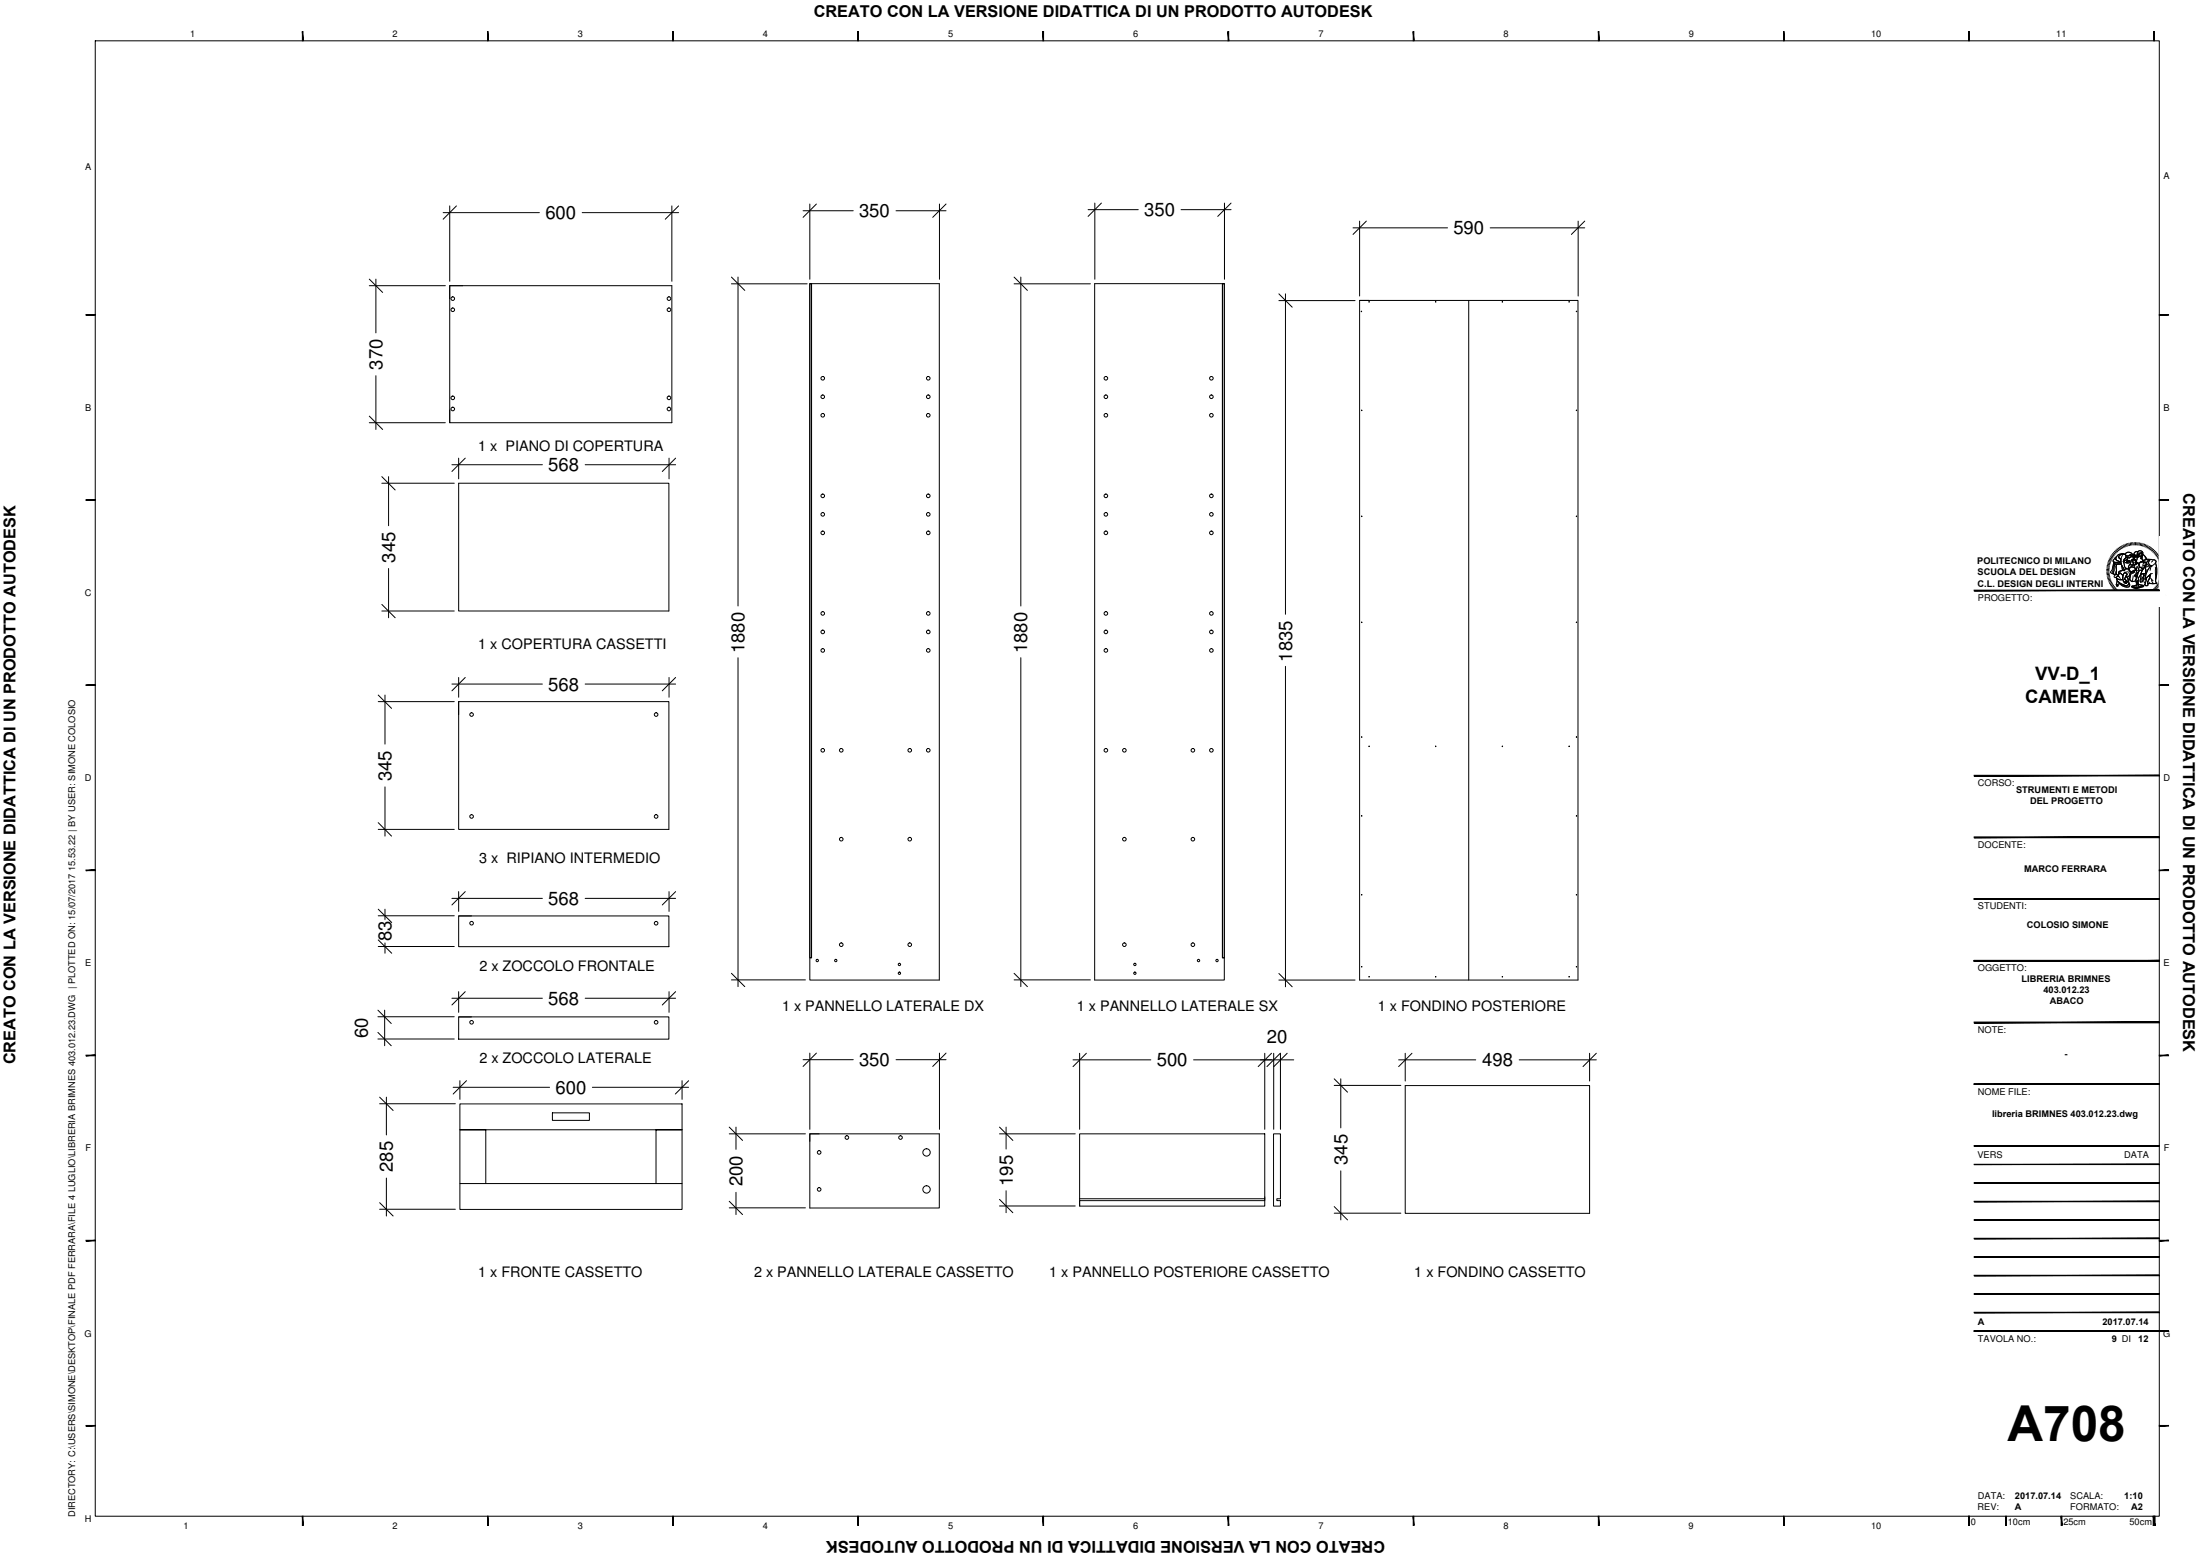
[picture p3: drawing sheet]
<svg xmlns="http://www.w3.org/2000/svg" width="594mm" height="420mm" viewBox="0 0 594 420" stroke-linecap="round" stroke-linejoin="round" font-family="sans-serif">
<g fill="none" stroke="#000" stroke-width=".27">
<path d="M25.7 11h557.4v398.4h-557.4zM81.6 8.5h.2v2.5zM81.6 8.5l.2 2.5h-.2zM131.6 8.5h.2v2.5zM131.6 8.5l.2 2.5h-.2zM181.6 8.5h.2v2.5zM181.6 8.5l.2 2.5h-.2zM231.6 8.5h.2v2.5zM231.6 8.5l.2 2.5h-.2zM281.6 8.5h.2v2.5zM281.6 8.5l.2 2.5h-.2zM331.6 8.5h.2v2.5z"/>
<path d="M331.6 8.5l.2 2.5h-.2zM381.6 8.5h.2v2.5zM381.6 8.5l.2 2.5h-.2zM431.6 8.5h.2v2.5zM431.6 8.5l.2 2.5h-.2zM481.6 8.5h.2v2.5zM481.6 8.5l.2 2.5h-.2zM531.6 8.5h.2v2.5zM531.6 8.5l.2 2.5h-.2zM581.6 8.5h.2v2.5zM581.6 8.5l.2 2.5h-.2zM121.4 77.1h60v37h-60z"/>
<path d="M125 77.1h-3.6v3.6M218.7 76.6h34.9v188h-34.9zM218.7 76.6h.4v182h-.4M218.7 76.6h.4v182h-.4zM295.6 76.6h35v188h-35zM330.1 76.6h.5v182h-.5zM330.6 76.6h-.5v182h.5M23.2 85.1l2.5-.2v.2zM23.2 84.9h2.5l-2.5 .2zM367.1 81.1h59v183.5h-59zM367.1 81.1h2.5M396.6 81.1v183.5"/>
<path d="M583.1 85.1l2.5-.2v.2zM583.1 84.9h2.5l-2.5 .2zM121.4 110.7v3.4M23.2 135.1l2.5-.2v.2zM23.2 134.9h2.5l-2.5 .2zM123.9 130.5h56.7v34.5h-56.7zM583.1 135.1l2.5-.2v.2zM583.1 134.9h2.5l-2.5 .2zM568.9 153.8h.6M568.9 154.1h.6M568.9 153.4l.7 .1M568.9 153l.7 .1"/>
<path d="M569 152.7l.7 .1M569.1 152.3l.7 .2M569.2 152l.6 .2M569.3 151.7l.6 .2M569.4 151.3l.6 .3M569.5 151l.7 .3M569.5 154.4l-.6 .1M569.6 154.8h-.7M569.6 155.1l-.7 .1M569.7 155.4l-.7 .1M569.7 150.7l.6 .3M569.8 155.7l-.7 .2"/>
<path d="M569.8 156.1l-.6 .1M569.9 150.3l.6 .4M569.9 156.4l-.7 .2M570 156.6l-.6 .3M570 150l.6 .4M570.1 156.9l-.6 .3M570.3 149.7l.5 .4M570.3 157.2l-.6 .4M570.4 157.5l-.6 .4M570.5 149.5l.5 .4M570.6 157.8l-.6 .4M570.7 149.2l.5 .4"/>
<path d="M570.8 151.7l1.4 .3 .5-.3 .1 .6-1.9-.1zM570.8 151.7v.5M570.8 158.1l-.6 .4M570.9 152.2l-.4 2.1-.3 .5 .4 .2M570.9 148.9l.5 .5M571 158.3l-.6 .5M571.2 150.6l.2-.1a1 1 0 0 0 1.2 1.2l-.4 .3-1.4-.3-.2-.4zM571.2 152.3l.5 .1a1.64 1.64 0 0 0-.2 1.6l-.1 1-.5 .1-.3-.2zM571.2 152.3l-.4 .8 .1 .8-.3 1.1 .7 .1M571.2 148.7l.5 .5M571.2 158.6l-.6 .5M571.4 150.5l-.8 .8 .2 .4 1.4 .3 .5-.3"/>
<path d="M571.4 158.8l-.5 .5M571.4 155.9l.2 .3a1.53 1.53 0 0 0 1.6 .2M571.4 148.4l.5 .5M571.6 156.2l.7 .3 .9-.1 .4 1 .3-.2 .2 .3-.2-.5 .3 .4 .1-.1-.2-.4 .4 .3-.8-.8 .4-.7a1.57 1.57 0 0 1 .3 2.4 3.5 3.5 0 0 1-2.8-1.6zM571.6 156.2l.1 .7-.3 1 .3 .4 .3-.2-.2-.1 .1-.2 .6-.1a2.56 2.56 0 0 0 2.4 .8l.2-.3-.2-.7M571.6 159.1l-.5 .5M571.7 152.3h1.1l.2 .5a.99 .99 0 0 1 .3 1.1l-1.2 .6 .2 .4-.3 .4-.5-.1v-1.2a1.76 1.76 0 0 1 .2-1.7zM571.7 152.4a1.64 1.64 0 0 0-.2 1.6v1.1M571.7 148.2l.4 .5M571.7 156.9l.9 .7 1.4 .5 .7-.1 .2-.5 .2 .7a1.76 1.76 0 0 1-2.6-.5l-.3-.1-.3 .2-.1 .2 .2 .1-.3 .2-.3-.4zM571.7 156.9l.9 .7 1.7 .7M571.8 159.3l-.4 .5"/>
<path d="M571.9 155.3l-.6-.1-.4 .3v.3l.3 .2 .9-.4 .5 .6M572 148l.4 .5M572 149.7l1.4-.1-1 .3-.3 .4a.61 .61 0 0 0 .7 .6l-.1 .8-.4-.1a.89 .89 0 0 1-.9-1.2zM572.1 159.5l-.4 .5M572.1 154.5l1.2-.6 .3 .2a.6 .6 0 0 1 .7-.5l.6 .2a1.07 1.07 0 0 1 .4 1.3 1.07 1.07 0 0 1-1.3 .6l.4-.5-.2-.4-.6-.1-.3 .7-.8-.7-.2 .2zM572.1 155l.4-.3 .8 .7-.1 1a1.32 1.32 0 0 1-1.8-.5l.7-.3-.1-.3zM572.3 147.8l.4 .6M572.3 159.7l-.3 .6M572.4 149.9a1.13 1.13 0 0 1 1.7 .1v.4l-.8 1.2 .4 1.3 .2 .4 .4 .3a.56 .56 0 0 0-.7 .5l-.3-.2a1.08 1.08 0 0 0-.4-1.3l-.2-.7 .1-1a.61 .61 0 0 1-.7-.6zM572.5 154.7l.8 .7M572.5 154.7l-.5 .6 .1 .3M572.6 147.6l.3 .5"/>
<path d="M572.6 159.9l-.4 .6M572.8 152.3h-2.1l-.3 1.5-.5 .6 .3 .4M572.9 152.6l.2 1.4M572.9 147.4l.3 .6M573.1 149.9a3.2 3.2 0 0 0 .2 3.6v.4l.3 .2a.6 .6 0 0 1 .7-.5l-.4-.3-.2-.4-.4-1.3 .5-.8a.71 .71 0 0 0 .1-1.1 1.77 1.77 0 0 0-2.6 1.3l.3 .3 1 .4M573.2 147.3l.3 .5M573.3 153.9l-1.2 .6 .2 .4M573.4 149.6l-1 .3-.3 .4 .1 .3 .5 .3M573.5 147.1l.3 .6M573.6 154.7l.8 .3v.2l-.7 1.2 .8 .8-.4-.3 .2 .4-.1 .1-.3-.4 .2 .5-.2-.3-.3 .1a2.27 2.27 0 0 1 0-2.6zM573.7 151.4l.7-.3 .3 .3h-.3l.1 .6-.7-.2zM573.7 151.4l.1 .4 .7 .2"/>
<path d="M573.8 149.7a1.15 1.15 0 0 1 1.1-.6 1.15 1.15 0 0 1 .9 .8l-.5-.2-.6 .4-.6-.1M573.9 147l.2 .6M573.9 149.5a1.14 1.14 0 0 1 1.9 .4l-.5-.2a.84 .84 0 0 1-1.5 0zM574 150.6l.6-.1-.1 .6-1.2 .5zM574.1 150a.78 .78 0 0 0 1.2-.3l.3 .2-.2 .5-.4 .3-.4-.2-.6 .1zM574.2 146.8l.2 .7M574.3 153.6l.7 .2 .3 .6a.8 .8 0 0 1-.3 1.1M574.4 151.4l.9 .1-.3 .1-.1 .4-.5-.1zM574.4 155.8l.3 1.1a.78 .78 0 0 1 .1 .9 .78 .78 0 0 1-.9 .3M574.4 151.1l.3 .3M574.5 150.9l-.1 .2-1 .5M574.5 154.4l-.7 .2"/>
<path d="M574.5 146.7l.2 .7M574.6 150.6l-.4 .5M574.7 154.1l.8 .4M574.8 151.4h-.4l-.1 .3 .1 .2 .5 .1 .1-.4 .3-.1h-.7M574.8 154.5l.3 .6-.1 .4-.6 .3-.3-.1M574.9 153.8a.95 .95 0 0 1 .7-.7 .95 .95 0 0 1 1 .3l.2 .3-.1 .3-.3-.1-1 .5a.58 .58 0 0 0 .7 .2 .58 .58 0 0 0 .4-.6h.2l.1-.3-.8-.6h-.6l-.5 .7-.2-.1 .3-1.1 .2-.2 .2 .1h1.2l.4-.3v-.3l.6 .1-.1 .5 .2 .5-.2 .6a.76 .76 0 0 1-.6 1.2l-.2 .6-.3-.1 .1 .2 .4 .1-.1 .3 .3-.2-.3 1.2-.6 .1a1.05 1.05 0 0 1-1.3-.6l.3-.6 .2-1.1M574.9 153.5a1.03 1.03 0 0 1 1.1-.4 1.03 1.03 0 0 1 .7 .9h-.4l-1 .5zM574.9 146.7l.1 .6M574.9 156.4l.8 .6M575.1 150.5l.1 .1M575.2 150l.2 .2M575.2 155.8l.1 .9"/>
<path d="M575.2 152.4l-.5 .6v.7M575.3 146.6v.7M575.3 150.1l-.1 .1M575.3 154.4l1-.4a.48 .48 0 0 1 .1 .5 .48 .48 0 0 1-.5 .2l-.5-.1zM575.3 155.2l-.2 .9-.4 .5M575.6 151.3a.86 .86 0 0 1 1-.2 .86 .86 0 0 1 .4 .9l-.1 .3-.3-.3a.72 .72 0 0 0-.2-1h-.4l-.2 .3 .3 1-.2 .3a.56 .56 0 0 1-.6-.3 .56 .56 0 0 1 .2-.7zM575.6 150.3l.8-.2 .2 .3-.5 .2zM575.6 149.9l-.2 .5-.4 .3-.4-.2-.6 .1M575.6 146.5l.1 .7M575.7 158.3l2-.5 1.2 .3-2.1 .6zM575.7 158.3l1.1 .4v.2l-1.1-.3zM575.9 146.5l.1 .7"/>
<path d="M576 151a.76 .76 0 0 1 .8 .8 .76 .76 0 0 1-.8 .7l-.2-1.2zM576 155.5l-.3 1.5 1.1-.1M576 150.1l.1-.3 .3-.1 .5 .4v.2l-.3 .1M576 154.6h.1M576.1 149.8l.3-.1 .5 .4v.2l-.3 .1-.2-.3h-.4zM576.1 154.2l.2 .1M576.1 154.5h.1M576.2 154.3h-.1M576.2 151.3h.1M576.3 151.2l-.2 .2M576.3 146.5v.7M576.4 150.2l-.8 .1 .5 .3 .5-.2-.2-.3v.2"/>
<path d="M576.4 152.6v.7M576.5 154a.57 .57 0 0 1-.4 .6 .57 .57 0 0 1-.6-.2M576.5 151.1l.2 .3-.1 .1M576.6 151.3l-.2-.3h-.4l-.2 .3 .3 1-.2 .3-.5-.1a1.08 1.08 0 0 1 .9-1.6l.6 .5 .1 .8-.2 .1-.1-.3M576.7 146.5v.7M576.7 151.4l.1 .5h-.8M576.7 152.3l-.7 .3M576.7 151.6l-.1 .1M576.8 158.7l2.1-.6v.3l-2.1 .6zM576.8 158.7v.2M576.9 155.2l-.1 .7 .3-.2M576.9 150.3h.1l.1 .6-.2 .6"/>
<path d="M576.9 154.8h.1M576.9 154.8l.4-.1-.4 1.2v-.3l-.5-.1 .1-.2 .2 .1zM576.9 149.9l.2 .4M577 151.9l-.1-.3a1.27 1.27 0 0 0-.6-1.9l.4-.7 .7-.1-.3 .8 .1 .8 .3-.5 .2 .3 .5-.1v.7l.1-.2 .4 .7-1.1 .7M577 146.5v.7M577.1 155.2l-.2 .2M577.1 152.9l-.2 1.3M577.1 152.1l.4 .2M577.1 156.9l.2-.1 .2 1.2-.3-.7-.3 .7zM577.2 154l-.4 .5 .1 .3M577.3 154.7l-.4 .1-.2 .6-.3-.1 .1 .2 .4 .1M577.3 152.9l-.4 .9"/>
<path d="M577.4 146.5l-.1 .7M577.4 148.9l-.7 .1-.4 .7M577.5 150l.2 .3 .5-.1M577.5 148.8a.83 .83 0 0 1 1.2 .5l-.3 1.3-.2 .3v-.8l.3-.4-.2-.5a.96 .96 0 0 0-.9 1.2l-.1 .1a1.33 1.33 0 0 1 .2-1.7zM577.5 148.8a.85 .85 0 0 1 1.2 .5l-.3 1.3-.2 .3v-.8l.3-.4-.2-.5a.96 .96 0 0 0-.9 1.2l-.1 .1a1.33 1.33 0 0 1 .2-1.7zM577.6 152.1a1.43 1.43 0 0 1 2.1 0 1.66 1.66 0 0 1-1.4 1.5l-.7-.8zM577.7 149.4l.6-.2 .2 .5-.3 .5-.5 .1-.2-.3zM577.7 154l.8-.1-.5 1.3a1.94 1.94 0 0 0-.6 1.8l-.1-.2-.2 .1-.2 .5a5.3 5.3 0 0 1 .7-3.1zM577.7 154.1l-.2 .3a6 6 0 0 0-.6 3l-.1 1 .4-1.1 .3 .9-.2-1.3h-.2l-.2 .6M577.7 149.7h.2M577.7 146.6l-.1 .7M577.7 153l-.2 .6 .2 .4a1.24 1.24 0 0 0 1.3-.7"/>
<path d="M577.7 149.7v.1M577.7 150.1l.1 .1M577.8 150l.1 .1M578.1 146.7l-.1 .6M578.1 149.9h.2M578.1 155l.8-.1v.6l-.5 .7 .2 .7-.6 .3-.1-.3 .2-1.9M578.2 155l.7-.1v.6l-.5 .7 .2 .7-.6 .3-.1-.3zM578.2 149.9v.1M578.3 150.7l.4 .7M578.4 153.2h.1M578.4 151.6l.3-.2 1.6-.4-.6 1zM578.4 146.7l-.1 .7"/>
<path d="M578.5 153.9l-.5 1.3a1.94 1.94 0 0 0-.6 1.8M578.6 153.1l-.3 .1M578.6 149.7l1.2 1.3-1.1 .4-.4-.7zM578.6 149.7l.9 1M578.6 153.4v.1M578.8 146.8l-.2 .7M578.9 158.1v.3l-2.1 .6-1.1-.4v-.3l1.1 .4 2.1-.6a5.6 5.6 0 0 0-3.2 .2M579.1 146.9l-.2 .6M579.1 153h.3v1.8l-1.3 .2 .4-1.1zM579.2 151.8l.5 .4M579.2 152.8l-.1 .3M579.2 150.6l.6 .4"/>
<path d="M579.3 154.9h-.4M579.3 156.2v.3l.2 .1M579.4 153v.6a3.9 3.9 0 0 1-.6 2.5l.1 .9 .4 .5M579.4 147l-.2 .7M579.6 156l1.2-1-.4 1.3a1.18 1.18 0 0 0-.3 1.6 .41 .41 0 0 1-.5 .3 .41 .41 0 0 1-.3-.5zM579.7 152l.6-.9h1.3l.5 .2 .1 .4a2.31 2.31 0 0 1-1.6 1.2l-.9-.7M579.7 152.2l-.6 1a.85 .85 0 0 1-1.4-.2 .75 .75 0 0 1 .1-1 .75 .75 0 0 1 1.1 0l-.3 .8a.63 .63 0 0 0 .6-.7 .63 .63 0 0 0-.9-.4l-.7 .4v.4M579.7 153.8v.5M579.8 147.2l-.3 .6M580.1 147.4l-.3 .6M580.2 152.9l-.9 .1M580.2 157.2l.6 .4"/>
<path d="M580.4 151l-1.1 .1-.9 .5M580.4 147.5l-.3 .6M580.6 156l.8 .8M580.6 159.8l.4 .6M580.6 152.9a6.3 6.3 0 0 0-1.4 3.5l1.6-1.4 .4-.1M580.7 151.1l.7 .1 .3-.1 .5 .4a2.09 2.09 0 0 0 .2 1.8v1.6l-.3 1.8 .3 .8h-2.5l.9-2.5-1.6 1.4a6.3 6.3 0 0 1 1.4-3.5l.5-.1-.8-.4-.1-.6zM580.7 151.1l-.5 .7 .1 .6 .8 .4M580.7 147.7l-.4 .6M580.8 155l-.4 1.3a1.22 1.22 0 0 0-.3 1.6 .42 .42 0 0 1-.5 .3 .42 .42 0 0 1-.3-.5l.4-1.7M580.8 159.7l.4 .5M580.8 153l-.2 1M581 156.4l.3 1 .3 .2"/>
<path d="M581 147.9l-.4 .6M581.1 159.4l.4 .6M581.3 151.5l-.3 .3M581.3 148.1l-.4 .5M581.3 159.2l.5 .5M581.6 148.4l-.5 .5M581.6 159l.4 .4M581.8 158.8l.5 .4M581.8 148.6l-.5 .5M582 158.5l.5 .4M582 153.1l.1 3.3M582.1 152a7 7 0 0 1 0 4.4v.8l.3 .3h-2.5"/>
<path d="M582.1 148.9l-.5 .4M582.2 158.3l.5 .3M582.3 149.1l-.5 .5M582.4 158l.5 .3M582.5 149.4l-.5 .4M582.5 157.7l.6 .3M582.7 157.4l.6 .3M582.7 149.7l-.5 .4M582.8 157.1l.7 .3M583 150l-.6 .3M583 156.8l.6 .3M583.1 156.5l.6 .2"/>
<path d="M583.1 150.3l-.5 .3M583.2 156.2l.6 .2M583.3 155.9l.6 .2M583.3 150.6l-.6 .3M583.3 155.6l.7 .1M583.4 155.3l.7 .1M583.5 150.9l-.6 .3M583.5 155h.6M583.5 154.4h.7M583.5 154h.7M583.5 154.6l.7 .1M583.6 151.2l-.6 .3"/>
<path d="M583.8 151.6l-.7 .2M583.8 151.9l-.6 .2M584 152.2l-.7 .2M584 152.6l-.6 .2M584.1 153h-.7M584.1 153.3l-.6 .1M584.2 153.7h-.7M572.9 160.1l-.4 .6M573.2 160.2l-.4 .6M573.5 160.4l-.3 .6M573.8 160.5l-.3 .7M574.1 160.7l-.3 .6"/>
<path d="M574.4 160.8l-.2 .6M574.7 160.9l-.2 .6M575 161l-.2 .6M575.3 161l-.1 .7M575.6 161.1v.6M575.9 161.1v.7M576.3 161.1v.7M576.6 161.1v.7M576.9 161.1v.7M577.2 161.1l.1 .7M577.6 161.1l.1 .6M577.9 161l.1 .6"/>
<path d="M578.2 160.9l.2 .7M578.5 160.8l.2 .7M578.9 160.7l.2 .7M579.1 160.6l.3 .7M579.4 160.5l.3 .6M579.7 160.3l.3 .6M580 160.2l.4 .6M580.3 160l.4 .6M23.2 185.1l2.5-.2v.2zM23.2 184.9h2.5l-2.5 .2zM123.9 189.5h56.7v34.5h-56.7zM123.9 189.5v3.5"/>
<path d="M583.1 185.1l2.5-.2v.2zM583.1 184.9h2.5l-2.5 .2zM23.2 235.1l2.5-.2v.2zM23.2 234.9h2.5l-2.5 .2zM583.1 235.1l2.5-.2v.2zM583.1 234.9h2.5l-2.5 .2zM123.9 247.3h56.7v8.3h-56.7zM123.9 247.3h3.4M123.9 274.6h56.7v6h-56.7zM123.9 274.6h3.4M23.2 285.1l2.5-.2v.2zM23.2 284.9h2.5l-2.5 .2z"/>
<path d="M124.2 298.1h60v28.5h-60zM379.5 293.1h49.7v34.5h-49.7zM583.1 285.1l2.5-.2v.2zM583.1 284.9h2.5l-2.5 .2zM124.2 319.6h60M131.2 319.6v-14.5h-7h60h-7v14.5M149.2 300.5h10v2h-10zM218.7 306.2h34.9v20h-34.9zM221.2 306.2h-2.5v2M291.5 306.2h50v19.5h-50zM343.9 306.2h1.9v17.5h-1v.5h1v1.5h-1.9zM23.2 335.1l2.5-.2v.2z"/>
<path d="M23.2 334.9h2.5l-2.5 .2zM291.5 323.7h50M341.5 323.2v1h-50v1.5M583.1 335.1l2.5-.2v.2zM583.1 334.9h2.5l-2.5 .2zM23.2 385.1l2.5-.2v.2zM23.2 384.9h2.5l-2.5 .2zM583.1 385.1l2.5-.2v.2zM583.1 384.9h2.5l-2.5 .2zM81.6 409.4h.2v2.5zM81.6 409.4l.2 2.5h-.2zM131.6 409.4h.2v2.5z"/>
<path d="M131.6 409.4l.2 2.5h-.2zM181.6 409.4h.2v2.5zM181.6 409.4l.2 2.5h-.2zM231.6 409.4h.2v2.5zM231.6 409.4l.2 2.5h-.2zM281.6 409.4h.2v2.5zM281.6 409.4l.2 2.5h-.2zM331.6 409.4h.2v2.5zM331.6 409.4l.2 2.5h-.2zM381.6 409.4h.2v2.5zM381.6 409.4l.2 2.5h-.2zM431.6 409.4h.2v2.5z"/>
<path d="M431.6 409.4l.2 2.5h-.2zM481.6 409.4h.2v2.5zM481.6 409.4l.2 2.5h-.2zM531.6 409.4h.2v2.5zM531.6 409.4l.2 2.5h-.2zM541.6 409.4h.2v2.5zM541.6 409.4l.2 2.5h-.2zM556.6 409.4h.2v2.5zM556.6 409.4l.2 2.5h-.2zM581.4 409.4h.5v2.5zM581.4 409.4l.5 2.5h-.5zM581.6 409.4h.2v2.5z"/>
<path d="M581.6 409.4l.2 2.5h-.2z"/>
<circle cx="122.3" cy="80.6" r=".49"/>
<circle cx="122.3" cy="83.6" r=".49"/>
<circle cx="180.6" cy="80.6" r=".49"/>
<circle cx="180.6" cy="83.6" r=".49"/>
<circle cx="367.6" cy="84.1" r=".06"/>
<circle cx="369.7" cy="81.5" r=".06"/>
<circle cx="387.7" cy="81.5" r=".06"/>
<circle cx="405.7" cy="81.5" r=".06"/>
<circle cx="423.7" cy="81.5" r=".06"/>
<circle cx="425.7" cy="84.1" r=".06"/>
<circle cx="122.3" cy="107.4" r=".49"/>
<circle cx="122.3" cy="110.4" r=".49"/>
<circle cx="180.6" cy="110.4" r=".49"/>
<circle cx="180.6" cy="107.4" r=".49"/>
<circle cx="222.2" cy="107.1" r=".49"/>
<circle cx="222.2" cy="112.1" r=".49"/>
<circle cx="222.2" cy="102.1" r=".49"/>
<circle cx="250.7" cy="102.1" r=".49"/>
<circle cx="250.7" cy="107.1" r=".49"/>
<circle cx="250.7" cy="112.1" r=".49"/>
<circle cx="298.6" cy="112.1" r=".49"/>
<circle cx="298.6" cy="102.1" r=".49"/>
<circle cx="298.6" cy="107.1" r=".49"/>
<circle cx="327.1" cy="112.1" r=".49"/>
<circle cx="327.1" cy="102.1" r=".49"/>
<circle cx="327.1" cy="107.1" r=".49"/>
<circle cx="367.7" cy="110.8" r=".06"/>
<circle cx="425.7" cy="110.8" r=".06"/>
<circle cx="222.2" cy="138.9" r=".49"/>
<circle cx="222.2" cy="133.9" r=".49"/>
<circle cx="250.7" cy="133.9" r=".49"/>
<circle cx="250.7" cy="138.9" r=".49"/>
<circle cx="298.6" cy="133.9" r=".49"/>
<circle cx="298.6" cy="138.9" r=".49"/>
<circle cx="327.1" cy="133.9" r=".49"/>
<circle cx="327.1" cy="138.9" r=".49"/>
<circle cx="367.7" cy="139.4" r=".06"/>
<circle cx="425.7" cy="139.4" r=".06"/>
<circle cx="222.2" cy="143.9" r=".49"/>
<circle cx="250.7" cy="143.9" r=".49"/>
<circle cx="298.6" cy="143.9" r=".49"/>
<circle cx="327.1" cy="143.9" r=".49"/>
<circle cx="222.2" cy="170.6" r=".49"/>
<circle cx="222.2" cy="165.6" r=".49"/>
<circle cx="222.2" cy="175.6" r=".49"/>
<circle cx="250.7" cy="165.6" r=".49"/>
<circle cx="250.7" cy="170.6" r=".49"/>
<circle cx="250.7" cy="175.6" r=".49"/>
<circle cx="298.6" cy="165.6" r=".49"/>
<circle cx="298.6" cy="170.6" r=".49"/>
<circle cx="298.6" cy="175.6" r=".49"/>
<circle cx="327.1" cy="170.6" r=".49"/>
<circle cx="327.1" cy="175.6" r=".49"/>
<circle cx="327.1" cy="165.6" r=".49"/>
<circle cx="367.7" cy="168.1" r=".06"/>
<circle cx="425.7" cy="168.1" r=".06"/>
<circle cx="127.3" cy="192.9" r=".49"/>
<circle cx="177.2" cy="192.9" r=".49"/>
<circle cx="367.7" cy="199" r=".06"/>
<circle cx="425.7" cy="199" r=".06"/>
<circle cx="222.2" cy="202.6" r=".49"/>
<circle cx="227.2" cy="202.6" r=".49"/>
<circle cx="245.7" cy="202.6" r=".49"/>
<circle cx="250.7" cy="202.6" r=".49"/>
<circle cx="298.6" cy="202.6" r=".49"/>
<circle cx="303.6" cy="202.6" r=".49"/>
<circle cx="322.1" cy="202.6" r=".49"/>
<circle cx="327.1" cy="202.6" r=".49"/>
<circle cx="369.7" cy="201.5" r=".06"/>
<circle cx="387.7" cy="201.5" r=".06"/>
<circle cx="405.7" cy="201.5" r=".06"/>
<circle cx="423.7" cy="201.5" r=".06"/>
<circle cx="127.3" cy="220.5" r=".49"/>
<circle cx="177.2" cy="220.5" r=".49"/>
<circle cx="227.2" cy="226.6" r=".49"/>
<circle cx="245.7" cy="226.6" r=".49"/>
<circle cx="303.6" cy="226.6" r=".49"/>
<circle cx="322.1" cy="226.6" r=".49"/>
<circle cx="367.7" cy="220.3" r=".06"/>
<circle cx="425.7" cy="220.3" r=".06"/>
<circle cx="127.3" cy="249.3" r=".49"/>
<circle cx="177.2" cy="249.3" r=".49"/>
<circle cx="220.7" cy="259.4" r=".32"/>
<circle cx="225.7" cy="259.4" r=".32"/>
<circle cx="227.2" cy="255.1" r=".49"/>
<circle cx="245.7" cy="255.1" r=".49"/>
<circle cx="303.6" cy="255.1" r=".49"/>
<circle cx="322.1" cy="255.1" r=".49"/>
<circle cx="323.6" cy="259.4" r=".32"/>
<circle cx="328.6" cy="259.4" r=".32"/>
<circle cx="367.7" cy="241.6" r=".06"/>
<circle cx="425.7" cy="241.6" r=".06"/>
<circle cx="127.3" cy="276" r=".49"/>
<circle cx="177.2" cy="276" r=".49"/>
<circle cx="242.9" cy="260.4" r=".32"/>
<circle cx="242.9" cy="262.8" r=".32"/>
<circle cx="306.5" cy="262.8" r=".32"/>
<circle cx="306.5" cy="260.4" r=".32"/>
<circle cx="367.7" cy="261.1" r=".06"/>
<circle cx="369.7" cy="263.8" r=".06"/>
<circle cx="387.7" cy="263.8" r=".06"/>
<circle cx="405.7" cy="263.8" r=".06"/>
<circle cx="423.7" cy="263.8" r=".06"/>
<circle cx="425.7" cy="261.1" r=".06"/>
<circle cx="221.2" cy="311.2" r=".49"/>
<circle cx="228.7" cy="307.2" r=".49"/>
<circle cx="243.2" cy="307.2" r=".49"/>
<circle cx="250.2" cy="311.2" r=".99"/>
<circle cx="221.2" cy="321.2" r=".49"/>
<circle cx="250.2" cy="321.2" r=".99"/>
</g>
<g fill="#000">
<path d="M81.6 8.5l.2 2.5v-2.5zM81.6 8.5l.2 2.5h-.2z"/>
<path d="M131.6 8.5l.2 2.5v-2.5zM131.6 8.5l.2 2.5h-.2z"/>
<path d="M181.6 8.5l.2 2.5v-2.5zM181.6 8.5l.2 2.5h-.2z"/>
<path d="M231.6 8.5l.2 2.5v-2.5zM231.6 8.5l.2 2.5h-.2z"/>
<path d="M281.6 8.5l.2 2.5v-2.5zM281.6 8.5l.2 2.5h-.2z"/>
<path d="M331.6 8.5l.2 2.5v-2.5zM331.6 8.5l.2 2.5h-.2z"/>
<path d="M381.6 8.5l.2 2.5v-2.5zM381.6 8.5l.2 2.5h-.2z"/>
<path d="M431.6 8.5l.2 2.5v-2.5zM431.6 8.5l.2 2.5h-.2z"/>
<path d="M481.6 8.5l.2 2.5v-2.5zM481.6 8.5l.2 2.5h-.2z"/>
<path d="M531.6 8.5l.2 2.5v-2.5zM531.6 8.5l.2 2.5h-.2z"/>
<path d="M581.6 8.5l.2 2.5v-2.5zM581.6 8.5l.2 2.5h-.2z"/>
<path d="M23.2 85.1h2.5v-.2zM23.2 84.9h2.5l-2.5 .2z"/>
<path d="M583.1 85.1h2.5v-.2zM583.1 84.9h2.5l-2.5 .2z"/>
<path d="M23.2 135.1h2.5v-.2zM23.2 134.9h2.5l-2.5 .2z"/>
<path d="M583.1 135.1h2.5v-.2zM583.1 134.9h2.5l-2.5 .2z"/>
<path d="M23.2 185.1h2.5v-.2zM23.2 184.9h2.5l-2.5 .2z"/>
<path d="M583.1 185.1h2.5v-.2zM583.1 184.9h2.5l-2.5 .2z"/>
<path d="M23.2 235.1h2.5v-.2zM23.2 234.9h2.5l-2.5 .2z"/>
<path d="M583.1 235.1h2.5v-.2zM583.1 234.9h2.5l-2.5 .2z"/>
<path d="M23.2 285.1h2.5v-.2zM23.2 284.9h2.5l-2.5 .2z"/>
<path d="M583.1 285.1h2.5v-.2zM583.1 284.9h2.5l-2.5 .2z"/>
<path d="M23.2 335.1h2.5v-.2zM23.2 334.9h2.5l-2.5 .2z"/>
<path d="M583.1 335.1h2.5v-.2zM583.1 334.9h2.5l-2.5 .2z"/>
<path d="M23.2 385.1h2.5v-.2zM23.2 384.9h2.5l-2.5 .2z"/>
<path d="M583.1 385.1h2.5v-.2zM583.1 384.9h2.5l-2.5 .2z"/>
<path d="M81.6 409.4l.2 2.5v-2.5zM81.6 409.4l.2 2.5h-.2z"/>
<path d="M131.6 409.4l.2 2.5v-2.5zM131.6 409.4l.2 2.5h-.2z"/>
<path d="M181.6 409.4l.2 2.5v-2.5zM181.6 409.4l.2 2.5h-.2z"/>
<path d="M231.6 409.4l.2 2.5v-2.5zM231.6 409.4l.2 2.5h-.2z"/>
<path d="M281.6 409.4l.2 2.5v-2.5zM281.6 409.4l.2 2.5h-.2z"/>
<path d="M331.6 409.4l.2 2.5v-2.5zM331.6 409.4l.2 2.5h-.2z"/>
<path d="M381.6 409.4l.2 2.5v-2.5zM381.6 409.4l.2 2.5h-.2z"/>
<path d="M431.6 409.4l.2 2.5v-2.5zM431.6 409.4l.2 2.5h-.2z"/>
<path d="M481.6 409.4l.2 2.5v-2.5zM481.6 409.4l.2 2.5h-.2z"/>
<path d="M531.6 409.4v2.5h.2zM531.6 409.4h.2v2.5z"/>
<path d="M531.6 409.4l.2 2.5v-2.5zM531.6 409.4l.2 2.5h-.2z"/>
<path d="M541.6 409.4l.2 2.5v-2.5zM541.6 409.4l.2 2.5h-.2z"/>
<path d="M556.6 409.4l.2 2.5v-2.5zM556.6 409.4l.2 2.5h-.2z"/>
<path d="M581.6 409.4l.2 2.5v-2.5zM581.6 409.4l.2 2.5h-.2z"/>
<path d="M581.4 409.4l.5 2.5v-2.5zM581.4 409.4l.5 2.5h-.5z"/>
</g>
<path d="M558.1 159.4l30.7 4.4-5.7-4.4zM558.1 159.4l30.7 4.4h-30.7z" fill="#fff"/>
<path d="M558.1 159.4h25l5.7 4.4zM558.1 159.4l30.7 4.4h-30.7z" fill="none" stroke="#fff" stroke-width=".27"/>
<path d="M583.1 144.9h5.7l-5.7 14.5zM588.8 144.9l-5.7 14.5 5.7 4.4z" fill="#fff"/>
<path d="M558.1 159.4h25v-14.5h5.7v18.9h-30.7zM583.1 144.9h5.7l-5.7 14.5zM588.8 144.9v18.9l-5.7-4.4z" fill="none" stroke="#fff" stroke-width=".27"/>
<g fill="#000">
<path d="M533.1 159.5h50v-.1zM533.1 159.4h50l-50 .1z"/>
<path d="M533.1 209.5h50v-.1zM533.1 209.4h50l-50 .1z"/>
<path d="M533.1 226.2h50v-.2zM533.1 226h50l-50 .2z"/>
<path d="M533.1 242.7v.1l50-.1zM533.1 242.8l50-.1v.1z"/>
<path d="M533.1 259.3v.2l50-.2zM533.1 259.5l50-.2v.2z"/>
<path d="M533.1 259.3v.2l50-.2zM533.1 259.5l50-.2v.2z"/>
<path d="M533.1 259.3v.2l50-.2zM533.1 259.5l50-.2v.2z"/>
<path d="M533.1 259.3v.2l50-.2zM533.1 259.5l50-.2v.2z"/>
<path d="M533.1 242.8h50v-.1zM533.1 242.7h50l-50 .1z"/>
<path d="M533.1 276v.2l50-.2zM533.1 276.2l50-.2v.2z"/>
<path d="M533.1 292.7v.1l50-.1zM533.1 292.8l50-.1v.1z"/>
<path d="M533.1 292.7v.1l50-.1zM533.1 292.8l50-.1v.1z"/>
<path d="M533.1 319.4h50zM533.1 319.5l50-.1z"/>
<path d="M533.1 314.4h50zM533.1 314.5l50-.1z"/>
<path d="M533.1 309.3v.2l50-.2zM533.1 309.5l50-.2v.2z"/>
<path d="M533.1 339.4h50zM533.1 339.5l50-.1z"/>
<path d="M533.1 334.4h50zM533.1 334.5l50-.1z"/>
<path d="M533.1 329.4h50zM533.1 329.5l50-.1z"/>
<path d="M533.1 324.4h50zM533.1 324.5l50-.1z"/>
<path d="M533.1 359.3v.2l50-.2zM533.1 359.5l50-.2v.2z"/>
<path d="M533.1 359.3v.2l50-.2zM533.1 359.5l50-.2v.2z"/>
<path d="M533.1 354.3h50zM533.1 354.5l50-.2z"/>
<path d="M533.1 349.3h50zM533.1 349.5l50-.2z"/>
<path d="M533.1 344.4h50zM533.1 344.5l50-.1z"/>
<path d="M583.1 359.5h2.5v-.2zM583.1 359.3h2.5l-2.5 .2z"/>
<path d="M583.1 359.5h2.5v-.2zM583.1 359.3h2.5l-2.5 .2z"/>
</g>
<g fill="none" stroke="#000" stroke-width=".27">
<path d="M99.7 77.1h20.6M99.7 75.4l3.6 3.6M101.5 75.4v14.5M99.7 114.1h20.6M99.7 112.4l3.6 3.6M101.5 101.4v14.6M533.1 159.5l50-.1v.1zM533.1 159.4h50l-50 .1zM533.1 209.5l50-.1v.1zM533.1 209.4h50l-50 .1zM533.1 226.2l50-.2v.2zM533.1 226h50l-50 .2z"/>
<path d="M533.1 242.8l50-.1v.1zM533.1 242.7h50l-50 .1zM533.1 259.3h50l-50 .2zM533.1 259.5l50-.2v.2zM533.1 276h50l-50 .2zM533.1 276.2l50-.2v.2zM533.1 292.7h50l-50 .1zM533.1 292.8l50-.1v.1zM533.1 319.4h50zM533.1 319.5l50-.1zM533.1 314.4h50zM533.1 314.5l50-.1z"/>
<path d="M533.1 309.3h50l-50 .2zM533.1 309.5l50-.2v.2zM533.1 339.4h50zM533.1 339.5l50-.1zM533.1 334.4h50zM533.1 334.5l50-.1zM533.1 329.4h50zM533.1 329.5l50-.1zM533.1 324.4h50zM533.1 324.5l50-.1zM533.1 359.3h50l-50 .2zM533.1 359.5l50-.2v.2z"/>
<path d="M533.1 354.3h50zM533.1 354.5l50-.2zM533.1 349.3h50zM533.1 349.5l50-.2zM533.1 344.4h50zM533.1 344.5l50-.1zM583.1 359.5l2.5-.2v.2zM583.1 359.3h2.5l-2.5 .2z"/>
</g>
<path d="M99.3 91.3v8.7h4.4zM99.3 91.3h4.4v8.7z" fill="#fff"/>
<path d="M99.3 91.3l4.4 8.7h-4.4zM99.3 91.3h4.4v8.7z" fill="none" stroke="#fff" stroke-width=".27"/>
<path d="M119.7 57.4h26M121.4 55.6v20.4M123.3 55.6l-3.6 3.6M157.2 57.4h26M181.4 55.6v20.4M183.2 55.6l-3.6 3.6" fill="none" stroke="#000" stroke-width=".27"/>
<path d="M147.1 55.2v4.4l8.7-4.4zM147.1 59.6l8.7-4.4v4.4z" fill="#fff"/>
<path d="M147.1 55.2h8.7l-8.7 4.4zM147.1 59.6l8.7-4.4v4.4z" fill="none" stroke="#fff" stroke-width=".27"/>
<path d="M103.1 130.5h19.6M103.1 128.7l3.6 3.6M104.9 128.7v13.3M104.9 153.5v13.3M103.1 165h19.6M103.1 163.2l3.6 3.6" fill="none" stroke="#000" stroke-width=".27"/>
<path d="M102.7 143.4v8.7h4.4zM102.7 143.4h4.4v8.7z" fill="#fff"/>
<path d="M102.7 143.4l4.4 8.7h-4.4zM102.7 143.4h4.4v8.7z" fill="none" stroke="#fff" stroke-width=".27"/>
<path d="M102.1 189.5h20.6M102.1 187.7l3.6 3.6M104 187.7v13.2M104 212.5v13.3M102.1 224h20.6M102.1 222.1l3.6 3.7" fill="none" stroke="#000" stroke-width=".27"/>
<path d="M101.8 202.4v8.6h4.4zM101.8 202.4h4.4v8.6z" fill="#fff"/>
<path d="M101.8 202.4l4.4 8.6h-4.4zM101.8 202.4h4.4v8.6z" fill="none" stroke="#fff" stroke-width=".27"/>
<path d="M102.1 247.3h20.6M102.1 255.6h20.6M104 245.5v11.9" fill="none" stroke="#000" stroke-width=".27"/>
<path d="M101.8 248.5v5.9h4.4zM101.8 248.5h4.4v5.9z" fill="#fff"/>
<path d="M101.8 248.5l4.4 5.9h-4.4zM101.8 248.5h4.4v5.9z" fill="none" stroke="#fff" stroke-width=".27"/>
<path d="M102.1 245.5l3.7 3.6M102.1 253.8l3.7 3.6M102.1 274.5h20.6M103.9 272.8v9.6M102.1 280.6h20.6" fill="none" stroke="#000" stroke-width=".27"/>
<path d="M95.3 274.6v5.9h4.4zM95.3 274.6h4.4v5.9z" fill="#fff"/>
<path d="M95.3 274.6l4.4 5.9h-4.4zM95.3 274.6h4.4v5.9z" fill="none" stroke="#fff" stroke-width=".27"/>
<path d="M102.1 272.8l3.5 3.6M102.1 278.8l3.5 3.6M102.5 298h20.5M102.5 296.3l3.7 3.6M104.3 296.3v10.2M104.3 318.1v10.3M102.5 326.5h20.5M102.5 324.8l3.7 3.6" fill="none" stroke="#000" stroke-width=".27"/>
<path d="M102.1 307.9v8.8h4.4zM102.1 307.9h4.4v8.8z" fill="#fff"/>
<path d="M102.1 307.9l4.4 8.8h-4.4zM102.1 307.9h4.4v8.8z" fill="none" stroke="#fff" stroke-width=".27"/>
<path d="M122 125.5h24.5M123.9 123.7v5.6M125.6 123.7l-3.6 3.6M158 125.5h24.4M180.7 123.7v5.6M182.4 123.7l-3.6 3.6" fill="none" stroke="#000" stroke-width=".27"/>
<path d="M147.9 123.3v4.4l8.7-4.4zM147.9 127.7l8.7-4.4v4.4z" fill="#fff"/>
<path d="M147.9 123.3h8.7l-8.7 4.4zM147.9 127.7l8.7-4.4v4.4z" fill="none" stroke="#fff" stroke-width=".27"/>
<path d="M122 184.7h24.5M123.9 182.9v5.4M125.6 182.9l-3.6 3.6M158 184.7h24.4M180.7 182.9v5.4M182.4 182.9l-3.6 3.6" fill="none" stroke="#000" stroke-width=".27"/>
<path d="M147.9 182.5v4.4l8.7-4.4zM147.9 186.9l8.7-4.4v4.4z" fill="#fff"/>
<path d="M147.9 182.5h8.7l-8.7 4.4zM147.9 186.9l8.7-4.4v4.4z" fill="none" stroke="#fff" stroke-width=".27"/>
<path d="M122 242.6h24.5M123.9 240.8v5.3M125.6 240.8l-3.6 3.6M158 242.6h24.4M180.7 240.8v5.3M182.4 240.8l-3.6 3.6" fill="none" stroke="#000" stroke-width=".27"/>
<path d="M147.9 240.4v4.4l8.7-4.4zM147.9 244.8l8.7-4.4v4.4z" fill="#fff"/>
<path d="M147.9 240.4h8.7l-8.7 4.4zM147.9 244.8l8.7-4.4v4.4z" fill="none" stroke="#fff" stroke-width=".27"/>
<path d="M122 269.6h24.5M123.9 267.8v5.6M125.6 267.8l-3.6 3.6M158 269.6h24.4M180.7 267.8v5.6M182.4 267.8l-3.6 3.6" fill="none" stroke="#000" stroke-width=".27"/>
<path d="M147.9 267.3v4.5l8.7-4.5zM147.9 271.8l8.7-4.5v4.5z" fill="#fff"/>
<path d="M147.9 267.3h8.7l-8.7 4.5zM147.9 271.8l8.7-4.5v4.5z" fill="none" stroke="#fff" stroke-width=".27"/>
<path d="M122.4 293.6h26M124.2 291.8v5.1M126 291.8l-3.6 3.6M160 293.6h26M184.2 291.8v5.1M186 291.8l-3.6 3.6" fill="none" stroke="#000" stroke-width=".27"/>
<path d="M149.8 291.4v4.4l8.7-4.4zM149.8 295.8l8.7-4.4v4.4z" fill="#fff"/>
<path d="M149.8 291.4h8.7l-8.7 4.4zM149.8 295.8l8.7-4.4v4.4z" fill="none" stroke="#fff" stroke-width=".27"/>
<path d="M196.9 306.2h20.6M196.9 304.3l3.6 3.6M198.7 304.3v6.1M196.9 326.2h20.6M196.9 324.4l3.6 3.6M198.7 322v6" fill="none" stroke="#000" stroke-width=".27"/>
<path d="M196.5 311.8v8.7h4.4zM196.5 311.8h4.4v8.7z" fill="#fff"/>
<path d="M196.5 311.8l4.4 8.7h-4.4zM196.5 311.8h4.4v8.7z" fill="none" stroke="#fff" stroke-width=".27"/>
<path d="M269.9 306.2h20.4M269.9 304.3l3.6 3.6M271.7 304.3v6M269.9 325.6h20.4M269.9 323.9l3.6 3.6M271.7 321.5v6" fill="none" stroke="#000" stroke-width=".27"/>
<path d="M269.5 311.7v8.4h4.4zM269.5 311.7h4.4v8.4z" fill="#fff"/>
<path d="M269.5 311.7l4.4 8.4h-4.4zM269.5 311.7h4.4v8.4z" fill="none" stroke="#fff" stroke-width=".27"/>
<path d="M289.8 286.2h21M291.5 284.4v20.5M293.4 284.4l-3.6 3.6M322.3 286.2h21.1M341.5 284.4v20.5M343.4 284.4l-3.6 3.6" fill="none" stroke="#000" stroke-width=".27"/>
<path d="M312.2 284v4.4l8.7-4.4zM312.2 288.4l8.7-4.4v4.4z" fill="#fff"/>
<path d="M312.2 284h8.7l-8.7 4.4zM312.2 288.4l8.7-4.4v4.4z" fill="none" stroke="#fff" stroke-width=".27"/>
<path d="M360.3 293.1h18M360.3 291.3l3.6 3.6M362.1 291.3v13.3M362.1 316.2v13.2M360.3 327.6h18M360.3 325.8l3.6 3.6" fill="none" stroke="#000" stroke-width=".27"/>
<path d="M359.9 306v8.7h4.4zM359.9 306h4.4v8.7z" fill="#fff"/>
<path d="M359.9 306l4.4 8.7h-4.4zM359.9 306h4.4v8.7z" fill="none" stroke="#fff" stroke-width=".27"/>
<path d="M345.3 79.3l3.6 3.6M347.1 79.3v86.6M345.3 81.2h20.6M347.1 179.9v86.6M345.3 264.6h20.6M345.3 262.9l3.6 3.6" fill="none" stroke="#000" stroke-width=".27"/>
<path d="M344.9 167.3v11.2h4.4zM344.9 167.3h4.4v11.2z" fill="#fff"/>
<path d="M344.9 167.3l4.4 11.2h-4.4zM344.9 167.3h4.4v11.2z" fill="none" stroke="#fff" stroke-width=".27"/>
<path d="M273.8 76.6h20.7M273.8 74.8l3.6 3.6M275.7 74.8v88.8M275.7 177.6v88.8M273.8 264.6h20.7M273.8 262.8l3.6 3.6" fill="none" stroke="#000" stroke-width=".27"/>
<path d="M273.5 165.1v11.1h4.3zM273.5 165.1h4.3v11.1z" fill="#fff"/>
<path d="M273.5 165.1l4.3 11.1h-4.3zM273.5 165.1h4.3v11.1z" fill="none" stroke="#fff" stroke-width=".27"/>
<path d="M197.5 76.6h20.5M197.5 74.8l3.6 3.6M199.3 74.8v88.8M199.3 177.6v88.8M197.5 264.6h20M197.5 262.8l3.6 3.6" fill="none" stroke="#000" stroke-width=".27"/>
<path d="M197.1 165.1v11.1h4.4zM197.1 165.1h4.4v11.1z" fill="#fff"/>
<path d="M197.1 165.1l4.4 11.1h-4.4zM197.1 165.1h4.4v11.1z" fill="none" stroke="#fff" stroke-width=".27"/>
<path d="M216.9 56.9h13.5M218.7 55.1v20.3M220.5 55.1l-3.6 3.6M242 56.9h13.5M253.7 55.1v20.3M255.5 55.1l-3.6 3.6" fill="none" stroke="#000" stroke-width=".27"/>
<path d="M231.8 54.7v4.4l8.7-4.4zM231.8 59.1l8.7-4.4v4.4z" fill="#fff"/>
<path d="M231.8 54.7h8.7l-8.7 4.4zM231.8 59.1l8.7-4.4v4.4z" fill="none" stroke="#fff" stroke-width=".27"/>
<path d="M293.8 56.6h13.6M295.6 54.8v20.6M297.4 54.8l-3.6 3.6M318.9 56.6h13.5M330.7 54.8v20.6M332.4 54.8l-3.6 3.6" fill="none" stroke="#000" stroke-width=".27"/>
<path d="M308.8 54.4v4.4l8.7-4.4zM308.8 58.8l8.7-4.4v4.4z" fill="#fff"/>
<path d="M308.8 54.4h8.7l-8.7 4.4zM308.8 58.8l8.7-4.4v4.4z" fill="none" stroke="#fff" stroke-width=".27"/>
<path d="M367.1 59.7v20.2M369 59.7l-3.6 3.6M426.2 59.7v20.2M427.9 59.7l-3.6 3.6M365.4 61.5h25.5M402.4 61.5h25.5" fill="none" stroke="#000" stroke-width=".27"/>
<path d="M392.3 59.3v4.4l8.7-4.4zM392.3 63.7l8.7-4.4v4.4z" fill="#fff"/>
<path d="M392.3 59.3h8.7l-8.7 4.4zM392.3 63.7l8.7-4.4v4.4z" fill="none" stroke="#fff" stroke-width=".27"/>
<path d="M377.7 286.2h20.8M379.5 284.4v7.5M381.3 284.4l-3.6 3.6M410.2 286.2h20.9M429.2 284.4v7.5M431.1 284.4l-3.6 3.6" fill="none" stroke="#000" stroke-width=".27"/>
<path d="M400 284v4.4l8.8-4.4zM400 288.4l8.8-4.4v4.4z" fill="#fff"/>
<path d="M400 284h8.8l-8.8 4.4zM400 288.4l8.8-4.4v4.4z" fill="none" stroke="#fff" stroke-width=".27"/>
<path d="M216.9 286.1h13.5M218.7 284.4v20.5M220.5 284.4l-3.6 3.6M242 286.1h13.5M253.7 284.4v20.5M255.5 284.4l-3.6 3.6" fill="none" stroke="#000" stroke-width=".27"/>
<path d="M231.8 283.9v4.4l8.7-4.4zM231.8 288.3l8.7-4.4v4.4z" fill="#fff"/>
<path d="M231.8 283.9h8.7l-8.7 4.4zM231.8 288.3l8.7-4.4v4.4z" fill="none" stroke="#fff" stroke-width=".27"/>
<path d="M340.3 286.2h3.6M343.9 284.4v20.5M345.8 284.4v20.5M345.8 286.2h3.6" fill="none" stroke="#000" stroke-width=".27"/>
<path d="M341.9 277.7v4.4l5.9-4.4zM341.9 282.1l5.9-4.4v4.4z" fill="#fff"/>
<path d="M341.9 277.7h5.9l-5.9 4.4zM341.9 282.1l5.9-4.4v4.4z" fill="none" stroke="#fff" stroke-width=".27"/>
<path d="M343.9 286.2h1.9M345.7 284.4l-3.6 3.6M347.6 284.4l-3.6 3.6" fill="none" stroke="#000" stroke-width=".27"/>
<text font-size="13.4" x="542.1" y="389.2">A708</text>
<g font-size="5">
<text x="147.3" y="59.2">600</text>
<text x="232" y="58.7">350</text>
<text x="309" y="58.4">350</text>
<text x="392.5" y="63.3">590</text>
<text x="103.3" y="99.8" transform="rotate(-90 103.3 99.8)">370</text>
<text x="148.1" y="127.3">568</text>
<text x="106.7" y="151.9" transform="rotate(-90 106.7 151.9)">345</text>
<text x="201.1" y="176.4" transform="rotate(-90 201.1 176.4)">1880</text>
<text x="277.4" y="176.4" transform="rotate(-90 277.4 176.4)">1880</text>
<text x="348.9" y="178.7" transform="rotate(-90 348.9 178.7)">1835</text>
<text x="549.6" y="183.6">VV-D_1</text>
<text x="148.1" y="186.5">568</text>
<text x="546.8" y="189.7">CAMERA</text>
<text x="105.7" y="210.9" transform="rotate(-90 105.7 210.9)">345</text>
<text x="148.1" y="244.4">568</text>
<text x="105.7" y="254.2" transform="rotate(-90 105.7 254.2)">83</text>
<text x="148.1" y="271.3">568</text>
<text x="99.3" y="280.3" transform="rotate(-90 99.3 280.3)">60</text>
<text x="342.1" y="281.7">20</text>
<text x="232" y="287.9">350</text>
<text x="312.4" y="288">500</text>
<text x="400.2" y="288">498</text>
<text x="150" y="295.4">600</text>
<text x="106.1" y="316.5" transform="rotate(-90 106.1 316.5)">285</text>
<text x="363.8" y="314.6" transform="rotate(-90 363.8 314.6)">345</text>
<text x="200.5" y="320.3" transform="rotate(-90 200.5 320.3)">200</text>
<text x="273.5" y="320.3" transform="rotate(-90 273.5 320.3)">195</text>
</g>
<g font-size="4.4">
<text x="219.7" y="4.6">CREATO CON LA VERSIONE DIDATTICA DI UN PRODOTTO AUTODESK</text>
<text x="589.6" y="133.2" transform="rotate(90 589.6 133.2)">CREATO CON LA VERSIONE DIDATTICA DI UN PRODOTTO AUTODESK</text>
<text x="4.2" y="287.4" transform="rotate(-90 4.2 287.4)">CREATO CON LA VERSIONE DIDATTICA DI UN PRODOTTO AUTODESK</text>
<text x="374" y="416" transform="rotate(-180 374 416)">CREATO CON LA VERSIONE DIDATTICA DI UN PRODOTTO AUTODESK</text>
</g>
<g font-size="3.9">
<text x="129.1" y="121.9">1 x PIANO DI COPERTURA</text>
<text x="129.1" y="175.3">1 x COPERTURA CASSETTI</text>
<text x="129.4" y="233">3 x RIPIANO INTERMEDIO</text>
<text x="129.4" y="262.2">2 x ZOCCOLO FRONTALE</text>
<text x="211.2" y="272.9">1 x PANNELLO LATERALE DX</text>
<text x="290.8" y="273">1 x PANNELLO LATERALE SX</text>
<text x="372.1" y="273">1 x FONDINO POSTERIORE</text>
<text x="129.4" y="286.9">2 x ZOCCOLO LATERALE</text>
<text x="129.1" y="344.7">1 x FRONTE CASSETTO</text>
<text x="203.6" y="344.7">2 x PANNELLO LATERALE CASSETTO</text>
<text x="283.3" y="344.7">1 x PANNELLO POSTERIORE CASSETTO</text>
<text x="381.9" y="344.7">1 x FONDINO CASSETTO</text>
</g>
<g font-size="2.5">
<text x="51.4" y="9.9">1</text>
<text x="106" y="9.9">2</text>
<text x="156" y="9.9">3</text>
<text x="206" y="9.9">4</text>
<text x="256" y="9.9">5</text>
<text x="306" y="9.9">6</text>
<text x="356" y="9.9">7</text>
<text x="406" y="9.9">8</text>
<text x="456" y="9.9">9</text>
<text x="505.3" y="9.9">10</text>
<text x="555.3" y="9.9">11</text>
<text x="23" y="45.9">A</text>
<text x="584.2" y="48.2">A</text>
<text x="23" y="110.9">B</text>
<text x="584.2" y="110.9">B</text>
<text x="533.9" y="152.4">POLITECNICO DI MILANO</text>
<text x="534" y="155.4">SCUOLA DEL DESIGN</text>
<text x="22.9" y="160.9">C</text>
<text x="534" y="158.4">C.L. DESIGN DEGLI INTERNI</text>
<text x="534.1" y="162.2">PROGETTO:</text>
<text x="22.9" y="210.9">D</text>
<text x="534.1" y="212.2">CORSO:</text>
<text x="544.4" y="214.1">STRUMENTI E METODI</text>
<text x="584.2" y="210.9">D</text>
<text x="548.2" y="217.1">DEL PROGETTO</text>
<text x="534.1" y="228.9">DOCENTE:</text>
<text x="546.6" y="235.3">MARCO FERRARA</text>
<text x="534.1" y="245.5">STUDENTI:</text>
<text x="547.3" y="250.5">COLOSIO SIMONE</text>
<text x="23" y="260.9">E</text>
<text x="534.1" y="262.2">OGGETTO:</text>
<text x="584.2" y="260.9">E</text>
<text x="545.9" y="265.2">LIBRERIA BRIMNES</text>
<text x="551.8" y="268.2">403.012.23</text>
<text x="553.5" y="271.2">ABACO</text>
<text x="534.1" y="278.9">NOTE:</text>
<text x="557.5" y="285.3">-</text>
<text x="534.1" y="295.5">NOME FILE:</text>
<text x="537.9" y="301.5">libreria BRIMNES 403.012.23.dwg</text>
<text x="23.1" y="310.9">F</text>
<text x="584.3" y="310.9">F</text>
<text x="534" y="312.8">VERS</text>
<text x="573.6" y="312.8">DATA</text>
<text x="534.1" y="357.8">A</text>
<text x="567.7" y="357.8">2017.07.14</text>
<text x="22.8" y="360.9">G</text>
<text x="534.1" y="362.3">TAVOLA NO.:</text>
<text x="570.3" y="362.3">9 DI</text>
<text x="577.4" y="362.3">12</text>
<text x="584.1" y="360.9">G</text>
<text x="534" y="407.8">REV:</text>
<text x="534.1" y="404.9">DATA:</text>
<text x="544.1" y="407.8">A</text>
<text x="544.1" y="404.8">2017.07.14</text>
<text x="559" y="404.8">SCALA:</text>
<text x="559" y="407.8">FORMATO:</text>
<text x="573.6" y="404.8">1:10</text>
<text x="575.5" y="407.8">A2</text>
<text x="20.3" y="409.7" transform="rotate(-90 20.3 409.7)">DIRECTORY: C:\USERS\SIMONE\DESKTOP\FINALE PDF FERRARA\FILE 4 LUGLIO\LIBRERIA BRIMNES 403.012.23.DWG | PLOTTED ON: 15/07/2017 15.53.22 | BY USER: SIMONE COLOSIO</text>
<text x="22.9" y="410.9">H</text>
<text x="49.5" y="412.8">1</text>
<text x="106" y="412.8">2</text>
<text x="156" y="412.8">3</text>
<text x="206" y="412.8">4</text>
<text x="256" y="412.8">5</text>
<text x="306" y="412.8">6</text>
<text x="356" y="412.8">7</text>
<text x="406" y="412.8">8</text>
<text x="456" y="412.8">9</text>
<text x="505.3" y="412.8">10</text>
<text x="532.2" y="411.9">0</text>
<text x="542.2" y="411.9">10cm</text>
<text x="557.2" y="411.9">25cm</text>
<text x="575" y="411.9">50cm</text>
</g>
</svg>
